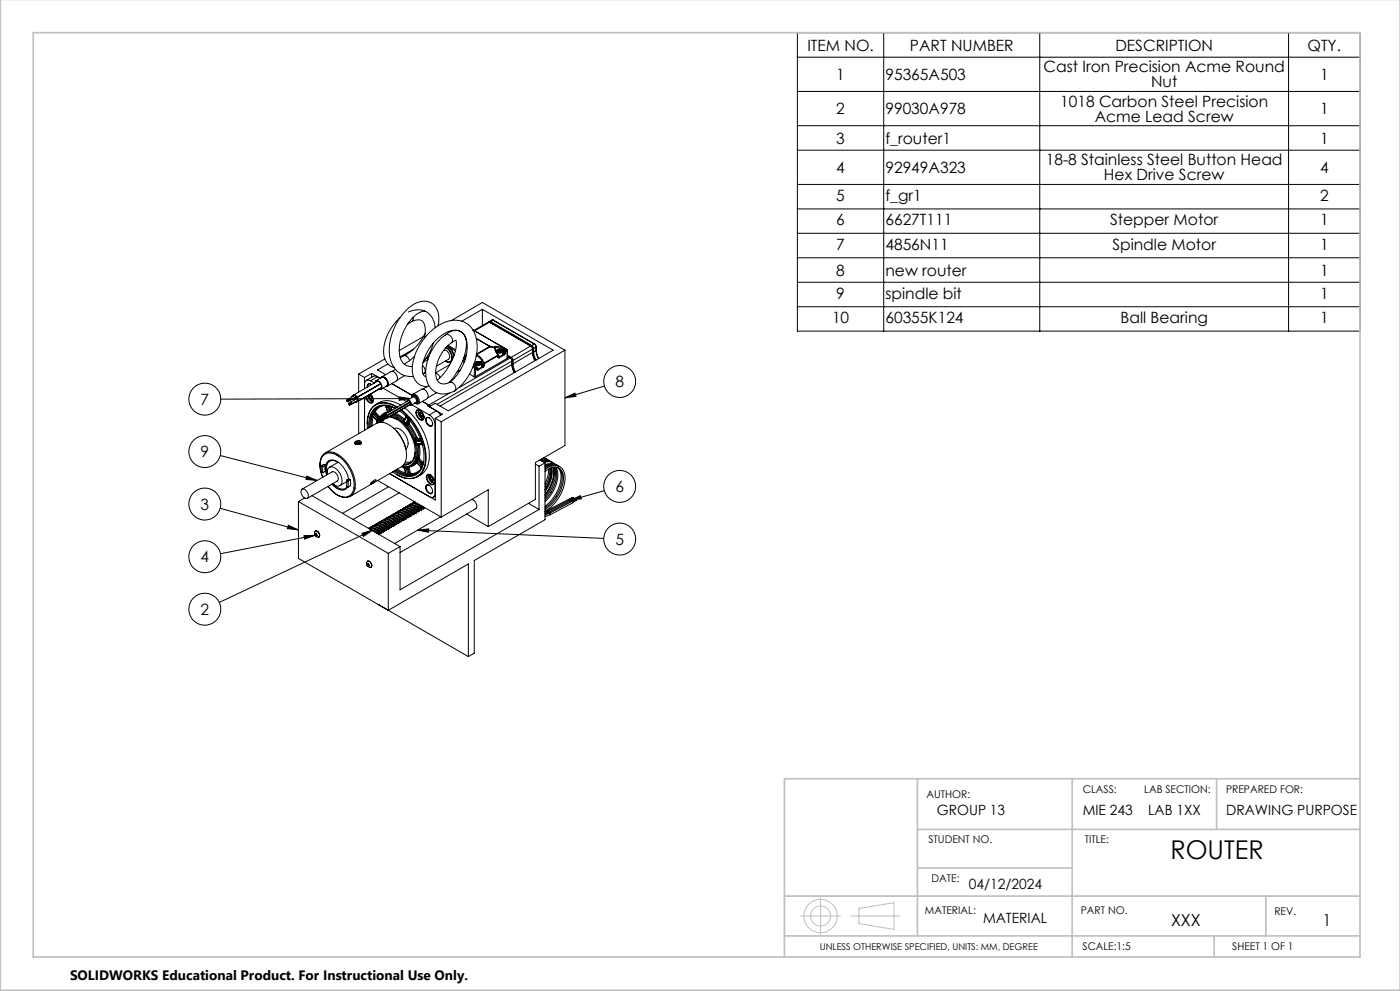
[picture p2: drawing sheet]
<svg xmlns="http://www.w3.org/2000/svg" width="420mm" height="297mm" viewBox="0 0 420 297" stroke-linecap="round" stroke-linejoin="round" font-family="sans-serif">
<g fill="none" stroke="#000" stroke-width=".3">
<path d="M239.2 9.8h168.8v89.4h-168.8zM239.2 17.1h168.8M265.1 9.8v89.4M311.9 9.8v89.4M386.6 9.8v89.4M239.2 27.4h168.8M239.2 37.7h168.8M239.2 45h168.8M239.2 55.3h168.8M239.2 62.6h168.8M239.2 69.9h168.8M239.2 77.3h168.8"/>
<path d="M120 95.2a13 13 0 0 0-4.6 12.2 4.1 4.1 0 0 0 2.9 2.8M122.5 93.5a5.3 5.3 0 0 1 8.1 4.7M123.6 96.3l.7-.2a2.17 2.17 0 0 1 3.2 1.9l-.2 3.4M123.7 96.3l-1.5 1M123.9 95.2l-.2 1.1M127.5 93.2a6.3 6.3 0 0 0-4.7 3.2 12.8 12.8 0 0 0-2.5 11.4 3.2 3.2 0 0 0 3.4 2M127.6 99.9a14.4 14.4 0 0 1-6.5 6.7M131.4 97.6a5.7 5.7 0 0 0-2.6-7.1 6.1 6.1 0 0 0-6.2 1.8 16.1 16.1 0 0 0-5.2 16.5 6.2 6.2 0 0 0 6.6 4M135.4 96.1l9.3-5.4 24.8 14.2M138.3 99.4h.1M138.4 99.5h.1M141.8 98.8l10.3 6"/>
<path d="M144.7 92.7l21.2 12.2-31.4 18.2-3.9-2.2-1.8 1 3.9 2.2-2.1 1.3M144.7 92.7l-6.2 3.6M144.7 92.7v4.8M146.5 96.6h.5M146.5 96.6h.3M146.5 96.6l-4.3 2.4M146.8 96.3l-.1 .2M146.8 96.6h.2M146.8 96.3l.4 .1M146.8 96.6l12.4 7.1M146.8 96.6l-4.4 2.6M147 96.6l12.3 7.1"/>
<path d="M147.2 96.4l-.2 .2M147.2 96.4l12.4 7.1M147.5 96h.5M147.5 96h.4M147.5 96l-.7 .3M147.9 96l12.4 7.1M147.9 96l-.7 .4M148 96h-.1M148 96l12.4 7.1M239.2 84.6h168.8M239.2 91.9h168.8M104 119.9h.3l.1 .5-.3-.1z"/>
<path d="M104 119.9l2.4-1.4 .2 .1 .2 .4-1.9 1M106 118.7l-.3-.1-.1 .4M106.1 119.4h.1M106.1 119.4l-1.7 1M106.2 118.6v-.2a.51 .51 0 0 1 .6 .2 .51 .51 0 0 1-.1 .7l-.2-.1M106.3 119.2l-.1 .4-.3-.1M106.6 119.7l-.3-.1-.1 .4M106.8 119.6v-.2a.52 .52 0 0 1 .6 .2 .52 .52 0 0 1-.1 .7l-.2-.1M107.6 112.1l1.8 1M107.6 112.1v5.4M107.6 118.8v.1M109.4 113.1v3.4"/>
<path d="M109.4 117.8v.1M109.4 119.1v9.8M109.8 118.9a1.83 1.83 0 0 0 1.9 1.7M110.3 118.6l.2 .7a.88 .88 0 0 0 .5 .8 .88 .88 0 0 0 1-.3v-.1M110.7 118.7l.2 .7M110.7 117v.1M110.8 116.9v.1M110.9 119.4l.5 .3M110.9 118.4l.5 .3M110.9 118.4l-.2 .3M111.1 114.1a1.09 1.09 0 0 0-1.2-.1 1.09 1.09 0 0 0-.5 1.1M111.1 114.1l1.2 .7"/>
<path d="M111.2 118.1a1.89 1.89 0 0 1 .3 2.7 2.1 2.1 0 0 1-1.9-1.8M111.2 118.5l-.5 .2M111.2 118.5l.2 .6M111.3 115.1l-.5-.1a.64 .64 0 0 0-.5 .9M111.4 118.7l.3 .6M111.4 119.1l.3 .1M111.4 119.1l-.5 .3M111.5 115.3l-.6-.3a.68 .68 0 0 0-.7 .3 .68 .68 0 0 0 0 .7M111.5 111.9l2.6 1.5-.9-.5M111.5 111.9l-2.1 1.2M111.5 111.9v1.2M111.7 119.3l-.3 .4"/>
<path d="M112.1 117.6l-.2 .1M112.1 116.2h.1M112.5 114.7a.65 .65 0 0 1 .4-.6 .65 .65 0 0 1 .7 .1l.6 .7a.96 .96 0 0 1 .4 1.2 .96 .96 0 0 1-1 .6M112.6 114.6l.2-.3a1.55 1.55 0 0 1 1.5 2.3h-.6M112.7 115.8l.1 .1M112.8 114.1l1.7-1a1.75 1.75 0 0 1 1.5 2.6l-1.7 1M112.8 115.8h.1M113.2 112.9l-.9-.2-2.4 1.3M113.2 112.9l-2.1 1.2M113.3 114.2l-7.6 4.4M114.2 115l-8 4.6M114.2 115l-7.9 4.6"/>
<path d="M114.3 113.2a1.26 1.26 0 0 1 1.9 .9l.2 .9M114.3 113.2a1.59 1.59 0 0 1 2.1 1.8M114.5 116.2l-7.7 4.4M114.5 113l2.8-1.6a1.85 1.85 0 0 1 1.6 2.8l-2.8 1.6a1.87 1.87 0 0 0-1.6-2.8zM114.9 116.3l7.2 4.1v-.3a.87 .87 0 0 1 1.1 .3 .87 .87 0 0 1-.2 1.2l-.3-.1M115.5 107.6l-7.9 4.5M116.4 115l-.2 .7-.3 .1M116.4 109.1l-3.2 1.8 2.5 1.4M116.4 115l-.2 .7-.4 .1M117.5 115l6.1 3.5M118.6 110.7l-.9 .6M119.7 119l3.3 .4-3.3 .6z"/>
<path d="M121.2 106.6a1.46 1.46 0 0 1 1.7 1.5M121.2 106.5l-1.1 .7M121.4 112.6l-2.2 1.3M122.2 119.9l1.6-.9a1.08 1.08 0 0 1 1 1.6l-1.6 .9M123 119.4l-56.8 .2M123.5 119.2l.1-.6a1.48 1.48 0 0 1 1.6 .6 1.48 1.48 0 0 1 .1 1.6l-.2 .1-.7-.1 .7 .3 .3-.1M123.6 119.1l.3-.4a1.38 1.38 0 0 1 1.2 2h-.5M123.9 118.2l-.4 .5v.5M123.9 118.2l2.6-1.5a1.88 1.88 0 0 1 1.6 2.8l-2.6 1.5M123.9 118.2a1.89 1.89 0 0 1 1.6 2.8M124.1 104.6l-4.1 2.4M124.4 106.8l-3.1 2.3"/>
<path d="M126.8 109.5l.1 .2a1.43 1.43 0 0 1 .3 2.2M127 100.9l-7.2 4.2M127.2 111.9l-.3 .1M127.7 111.6l-.5 .3M127.8 112.9a1.07 1.07 0 0 1-1-1.1 12.2 12.2 0 0 1 4.8-10.6 6.4 6.4 0 0 1 6.2-2 4.7 4.7 0 0 1 2.4 5.2 14.7 14.7 0 0 1-5.3 10.2 1.61 1.61 0 0 1 1.6 .8 1.61 1.61 0 0 1-.1 1.8 5.5 5.5 0 0 1-8.6-4.3 14.6 14.6 0 0 1 7.2-13.5 3.2 3.2 0 0 1 4.9 3 18 18 0 0 1-5.2 12.3M128.1 115.9a4.5 4.5 0 0 1-4.4-4.5 16.3 16.3 0 0 1 11.1-15.2 6.6 6.6 0 0 1 8.3 6.2 17.2 17.2 0 0 1-6.7 14.8M128.4 107.8l-1.5 .8M128.6 107.1l-1.1 .7M128.7 115.6l-1.8 1M128.7 106.8l-.9 .5M130 102.8l-1.1 2.9-1.9 2.7M130.6 117.9l-2.2 1.3"/>
<path d="M130.7 111.9a1.87 1.87 0 0 1 1.3 1.2M130.8 117.6l-.2 .3M131 117.6l-.4 .3M133.1 105a1.67 1.67 0 0 1 1.6 .9 1.67 1.67 0 0 1-.2 1.8l-3.6 2M133.6 100.4a1.57 1.57 0 0 1 1.7 .5 1.57 1.57 0 0 1 .1 1.8 11.2 11.2 0 0 0-4.4 10.8 2.58 2.58 0 0 0 4 1M133.7 104.2a3.2 3.2 0 0 1 1.6 4l-.7 .3-1-.3 .7 .3h.8M133.8 104.1a3.4 3.4 0 0 1 1.6 4.1l-.3 .3M134.1 103.9l.7 .4M134.2 103.7l.7 .5M134.4 103.5l2.3 1.3M134.7 108.6l.5 .2M134.8 104.3l.8 1 .5 1.6"/>
<path d="M134.8 117.8l-6.2 3.6M134.9 104.2l-.1 .1M134.9 104.2l.8 1 .5 1.4M134.9 109.3l-4.2 2.4M134.9 104.2l1.7 1M135.4 108.4h-.3M135.5 108.3l-.4 .2M136.7 102a11.3 11.3 0 0 1-2.3 8.1l-1.8 2.5-1.4 1.3M136.8 102l-1.3 .7M138.1 110.9l-1 .6M138.9 108l.3 .5M139.1 107.4l.4 .5"/>
<path d="M139.1 107.2l.4 .5M139.3 106.8l.1 .2M139.3 106.7l.2 .2M139.4 106.4l.4 .2M139.4 107l.3 .2M139.5 106.9l-.1 .1M139.5 106.9l.2 .2M139.5 106.9l.2 .1M140.9 112.1l1.3 .8M142 109.8l.3 .7M142.1 109.4l.5 .9M142.2 112.9h.4"/>
<path d="M142.3 108.8l.2 .4M142.3 108.7l.3 .4M142.3 110.5h.4M142.3 110.5l-.1 2.4M142.5 109.2l.5 .9M142.5 108.9v.1M142.6 109.1l-.1 .1M142.6 109.1l.5 1M142.6 110.3l-.3 .2M142.6 110.3l.1 .2M142.7 108.7a.89 .89 0 0 1 .9-.4 .89 .89 0 0 1 .7 .7l-1.1 .3-.5-.3zM142.7 110.5l-.1 2.4"/>
<path d="M142.8 106.6l1 .5 .7 1M142.9 108.5l-.3 .2a1.01 1.01 0 0 0 .8 .9 1.01 1.01 0 0 0 1.1-.7l-.4-.4M142.9 106.4a2.44 2.44 0 0 1 1.8 1.5M142.9 108.8l.2 .3M142.9 101.5l4 2.3M142.9 101.4l4.1 2.4M143 110.1l.1 .2M143 110.1l-.4 .2M143.1 110.7l.1 .3 .2-.1M143.1 110.3l-.4 .2M143.1 110.3v.4M143.1 110.1v.1"/>
<path d="M143.1 109.1h.6M143.1 110.1h-.1M143.1 110.2v.1M143.1 110.2v.5M143.1 110.6h.1M143.2 110.6l.2 .3M143.2 110.6l-.1 .1M143.3 108.5l.6 .1M143.3 108.5l-.4 .3M143.3 108.5v.6h.2M143.5 110.4l-.3 .2M143.9 108.6l.1 .3"/>
<path d="M143.9 108.6v.4M144 108.9l-.3 .2M144.5 108.1l.5 .9M144.5 108.1v.7M144.5 109.9l-.3 .4-1.1 .1M144.5 108.9v1M144.5 109.5l.3 .2M144.5 109.1l.5 .3M144.7 107.9l-.2 .2M144.7 107.9l.6 .9M144.8 109.7l.2 .3M144.8 109.7l-.3 .2"/>
<path d="M145 109h.3M145 109.4h.3M145 109.4l-.2 .3M145 110l-1.6 .9M145 109v.4M145.3 108.8l-.3 .2M145.3 108.8v.2M145.3 109.4l-.3 .6M145.3 109v.4M146.9 103.8l.1 .2M146.9 103.8l-4 2.3M147 103.8v.2"/>
<path d="M147 103.8h-.1M147 103.8l1.3 .2M147 104l1.4 .2M147 104l-4.1 2.3M148.3 104a1.98 1.98 0 0 1 2.3 .2l.5 .3M148.3 104l.1 .2M148.3 104l.2 .2M148.4 104.2l.4 1.3M148.4 104.2h.1M148.5 104.2h.1M148.5 104.2l.4 1.3M148.5 104.2h.7l1.6 .6"/>
<path d="M148.8 105.5l.6 .9M148.8 105.3v.1M149 104.9l.9-.2 .8 .2a.82 .82 0 0 1-.8 .8 .82 .82 0 0 1-.9-.8zM149.2 104.8l-.4 .5a1.18 1.18 0 0 0 2 0l-.3-.5M149.3 105.1l.1 .3M149.4 106.4v.2M149.4 106.4h.1M149.4 106.4l-4.1 2.4M149.4 107l.1 .3 .3-.1M149.4 106.6l-4.1 2.4M149.4 106.6v.4M149.4 106.4l.1 .1"/>
<path d="M149.4 105.4l.6 .1M149.5 106.5l-.1 .1M149.5 106.5v.5M149.5 106.9l.1 .1M149.6 107l.2 .2M149.6 107h-.2M149.7 104.8l.5 .1M149.7 104.8l-.4 .3M149.7 104.8v.6l.2 .1M149.9 106.7l-.3 .3M150.2 104.9l.2 .3M150.2 104.9v.4"/>
<path d="M150.4 105.2l-.4 .3M150.8 104.8v.3M150.8 104.8l.4 .2M150.8 106.2l-.6 .5h-.7M150.8 105.3v.9M150.8 105.8l.4 .2M150.8 105.4l.5 .3M151.1 104.5l-.3 .3M151.1 104.5l.3 .1M151.2 106l.1 .3M151.2 105l.1 .3M151.2 106l-.4 .2"/>
<path d="M151.3 105.3h.4M151.3 105.7h.4M151.3 105.7l-.1 .3M151.3 106.3l-1.5 .9M151.3 105.3v.4M151.4 104.6l-.2 .4M151.4 104.6l.1 .2M151.4 104.6l.6 .1M151.5 104.8l-.3 .2M151.5 104.8l.2 .3M151.5 104.8l.5 .1M151.7 105.1l-.4 .2"/>
<path d="M151.7 105.1v.2M151.7 105.7l-.4 .6M151.7 105.3v.4M152 104.7v.2M152 104.7l.1 .4M152 104.7h.1M152 104.9l.1 .2M152 104.9l-.3 .2M152 104.7l.2 .4M152 104.7l.1 .1M152.1 104.8l.1 .2M152.1 105.1l-.4 .2"/>
<path d="M152.1 105.1h.1M152.2 107.4l-9.6 5.5M152.2 105.1v2.3M152.2 105v2.4M152.2 105v.1M152.2 106.7l.9 .6M152.2 106.8l.8 .5M152.2 106.4l1.2 .7M153 107.3l.6 .9M153 107.3l-15.2 8.8M153.1 107.3l.5 .8M153.1 107.3h-.1"/>
<path d="M153.4 107.1l.5 .9M153.4 107.1l-.2 .3M153.6 109.3l.8 2.3M153.6 108h.3M153.6 109.3l.1 1.2 .6 1.2M153.6 109.3l-21.6 12.4M153.6 108.2l-22.5 13M153.6 108.1v.1M153.6 108.1v1.2M153.9 109l-.3 .1M153.9 109l.2 1.2 .5 1.3M153.9 108v1"/>
<path d="M159.2 103.7l.5 .9M159.2 103.7h.1M159.2 103.7l-5.8 3.4M159.3 103.7l.5 .9M159.6 103.5l.3 .3 .2 .7M159.6 103.5l-.2 .3M159.7 104.5h.4M159.7 105.7l.8 2.4M159.7 105.7l-5.8 3.3M159.7 104.6l-5.8 3.4M159.7 104.6v1.1M159.8 105.5l.1 .9 .6 1.6"/>
<path d="M159.8 105.5l-.1 .2M159.8 104.6h-.1M159.8 105.5h.3M159.8 104.6v.9M160.1 105.5l.7 2.4M160.1 104.5v1M160.3 103.1l.5 .9M160.3 103.1h.1M160.3 103.1l-.7 .4M160.4 103.1l.5 .8M160.8 105.1l.7 2.4M160.8 104l-.7 .5"/>
<path d="M160.8 105.1l-.7 .4M160.8 104v1.1M160.9 104.9l.1 .9 .6 1.6M160.9 104.9l-.1 .2M160.9 103.9l-.1 .1M160.9 103.9v1M169.5 119.2l3-1.4 .3 1zM169.5 104.9l-37.1 21.5M169.5 104.9v28.6l-8.9 5.1v11l-14.1 8.2M181.3 115.7l-11.8 3.5M66.1 136.5l29 7.5M96.4 139.6v1.8l.5 .3"/>
<path d="M96.4 139.6l.5 .2M96.8 136.5a3.7 3.7 0 0 1 5.3 .2 10.8 10.8 0 0 1 4.2 10.4 3 3 0 0 1-4.6 1.5l-1.5-1-1.8-1.8a5.8 5.8 0 0 0 6.2 2.9 4.4 4.4 0 0 0 1.5-4.8 10.4 10.4 0 0 0-6.5-8 2.94 2.94 0 0 0-3.6 3.1l.1 1.7 .7 2.3a7.2 7.2 0 0 1 0-6.5zM96.9 139.8v1.9M97.5 135.8l15.4-8.9a5 5 0 0 1 5.7 1.9 10.2 10.2 0 0 1 2.9 9.8l-1.1 1.3-15.3 8.9M97.6 139.4v1.8l-.7 .5M97.6 139.4l-.5-.2-.7 .4M97.6 139.4l-.7 .4M99.1 138.1l1.1-.1 1.1 .5M99.1 138.1a2.97 2.97 0 0 0-.9 3.8M99.2 138.1h-.1M101.5 138.5l-2.7 1.5M104.6 120.9l2.4-1.4 .3 .2v.3l-2.4 1.4"/>
<path d="M104.6 120.9h.1a.27 .27 0 0 1 .3 .2 .27 .27 0 0 1-.2 .3zM105.2 120.6h.2l.1 .5-.2-.1zM106.5 132.4a1.11 1.11 0 0 1 1.9 .4 1.23 1.23 0 0 1-2-.2zM106.6 133a.86 .86 0 0 1 1.5 0M106.7 133.1a.77 .77 0 0 1 .6-.6 .77 .77 0 0 1 .8 .4l.1 .2M106.7 120.4h.1M106.7 133.1l.5-.2 .9 .3M106.9 120.3l-.1 .3-.3-.1M107.1 133.2h-.1M107.6 120.2v9.8M108.1 133.1l.3-.4-.4 .4-.8-.2-.6 .1a.78 .78 0 0 1 .4-.7 .78 .78 0 0 1 .9 .1l.3 .3-.3 .5M111.2 120.1l.7 .1"/>
<path d="M111.3 124.6v.2M111.3 124.6h.1M111.3 124.8l-.3 3.2M111.4 124.6h.1M111.4 124.6l-.1 .2M111.5 124.6l-.2 .2M111.6 124.5l.2 .2M111.6 124.5l-.2 .1M111.6 124.5l.1 .1M111.7 124.6l.1 .1M111.7 124.6h-.2M111.7 124.6l-.4 3.2"/>
<path d="M111.7 124.6l-.4 .2M111.7 123.6l-.4 1M111.7 123.6h.1M111.8 123.6v.3M111.8 123.9l.2 .3M111.8 123.9l-.2 .6M111.8 124.7l1.2 1.3M111.9 123.4l-.2 .2M111.9 123.4l.1 .1M111.9 123.4l-.1 .2M111.9 124.8l-.2 2.8M112 123.5l.1 .3"/>
<path d="M112 123.5l-.2 .1M112 124.2l1.2 1.2M112.1 123.8l.2 .2M112.1 123.8l-.3 .1M112.3 123.2l.3 .1M112.3 124l-.3 .2M112.3 123.2l.2 .7M112.3 123.2l-.4 .2M112.3 124l1.2 1.2M112.5 123.9l1.1 1.2M112.5 123.9l-.2 .1M112.6 123.3l1-1.1 1.6-.7a4 4 0 0 0-3.3 1.9"/>
<path d="M112.6 123.3l.1 .3M112.7 123.6l-.2 .3M112.7 123.6l1.1 1.2M112.7 121.2a6.1 6.1 0 0 1 7.5 .2M113 126l.1 .1M113.1 126.1v.3M113.1 126.6l-.1 .3M113.1 126.4h.1M113.1 126.4v.1M113.1 126.1h.1M113.2 125.4l.2 .2M113.4 125.6l-.3 .5"/>
<path d="M113.4 125.6h.1M113.5 125.2l.1 .1M113.5 125.2l-.3 .2M113.5 125.4l2.3-1.2-2.1 1.5M113.5 125.7l-.4 .8M113.5 122l-1.2 1.2M113.5 125.6v.1M113.6 125.3l-.2 .3M113.6 125.3h.1M113.6 125.1l-.1 .1M113.7 125.7l-.5 1.1M113.8 124.8l.3 .1"/>
<path d="M113.8 124.8l-.2 .3M113.9 125.7l1.8-1.1 .1 .1-1.7 1.2M113.9 126.1l2.3-1.2-2.1 1.5M113.9 126.1l.2 .3zM113.9 126.2l-.2 .4M114.1 124.9h.1M114.1 125.8l-.1 .2M114.3 126.2l-.2 .4M114.8 124.7l-.3 .1M115.1 125.7l-.3 .9M115.3 121.5h.1M115.3 121.5l.2 .1"/>
<path d="M115.3 124.7h.1M115.4 124.4l-.2 .1M115.4 121.5l1.1 .1M115.4 121.5h.1M115.4 121.5l.3 .2M115.4 124.7h.1M115.4 121.5l.1 .1M115.5 121.6l.2 .1M115.5 121.6h.1M115.5 124.6v.1M115.6 125l-.7 .5M115.6 124.6v.1"/>
<path d="M115.6 124.2v-.1l.3 .1-.2 .3M115.6 124.1l-1.2 .5-.6 .6-.2-.1M115.6 124.1l-.4 .2M115.6 124.5l.3 .5M115.6 125h.1M115.7 121.7l.1 .3M115.7 121.7l.2 .3M115.7 121.7h.6M115.7 125h.1M115.7 121.7h.1M115.8 125.3h.1M115.8 122h.1"/>
<path d="M115.8 122l.5 1.6M115.9 122l.4 1.6M115.9 125.3l-.2 .1M116 123.9l-1.3 .5M116 124.9l.2-.1 .1 .3-.2 .1M116.2 123.5a3 3 0 0 0-2.1 1.4M116.2 125.2l7.1-4.1-7.4 4.3M116.3 123.6h.1M116.3 123.6v.1M116.3 121.7l.1 .4M116.3 121.7h.4M116.4 122.1l.4 1.3"/>
<path d="M116.5 121.6l-.2 .1M116.5 121.6l.1 .1M116.5 121.6h.1M116.5 121.6l.4 .1M116.7 124.9l1 .2M116.7 121.7v.3M116.7 122l-.3 .1M116.7 121.7h.1M116.7 122l.4 1.2M116.9 121.7l1.6 .7M116.9 124.8a10.6 10.6 0 0 1 7.5 8.6 5.6 5.6 0 0 1-1.2 5.4l-1.2 .5-1 .1M116.9 121.7v.2"/>
<path d="M116.9 121.9l-.2 .1M116.9 121.9l.4 1.2M117.1 121.8l-.2 .1M117.2 121.8l.4 1.1M117.4 124.5a12.3 12.3 0 0 1 7.3 12.7 3.2 3.2 0 0 1-4.1 2.5M117.6 125.1l1.6 .7M117.8 124.3l1.3 .5 1.7 1.3M118.2 124.1l1.3 .5 1.6 1.3M118.2 128.4a3.4 3.4 0 0 1 3.8 2.5l.2 .7a2.46 2.46 0 0 1-.5 2.9M118.6 123.9l1.5 .7 1.2 1M118.6 122.3a5.1 5.1 0 0 0-6.9 1 8.3 8.3 0 0 0-1.1 4.9M118.9 129.1l1.4 1.9 1 1.9 .5 1.8"/>
<path d="M119.1 122.1a5.5 5.5 0 0 0-7.7 .5 8.6 8.6 0 0 0-1.2 5.8M119.2 122a5.7 5.7 0 0 0-7.8 .4 7.9 7.9 0 0 0-1.2 4.6M119.8 123.1a17.7 17.7 0 0 1 7.3 15.5 4.6 4.6 0 0 1-6.7 3.8l-2.3-1.2M120.3 122.9a19.1 19.1 0 0 1 7.3 15.6 4.9 4.9 0 0 1-7.2 4.4l-2.6-1.5M120.4 122.8a19 19 0 0 1 7.3 15.8 5 5 0 0 1-7.2 4.4l-1.6-.8M120.5 139.8l.5 .1M120.8 126.1l.1 .3M120.8 126.1h.2M120.8 126.1l.2 .2M120.9 139.9h.1M120.9 126.4l.9 .9M120.9 139.9l.9 .1"/>
<path d="M121 139.9l.2 .2M121 126.3l-.1 .1M121 126.3l.2 .1M121 139.9h.1M121 126.1v.2M121.1 125.9l.2 .1M121.1 125.9l-.3 .2M121.2 126.4l.6 .6M121.2 126h.1M121.3 126l-.1 .4M121.3 126l-.3 .1M121.3 126v.3"/>
<path d="M121.3 126.3l-.1 .1M121.3 125.6l-.2 .3M121.3 125.6l.2 .1M121.4 122.2a19.4 19.4 0 0 1 7.4 15.2 5.7 5.7 0 0 1-3.6 5.5M121.6 124.6l1 1.1M121.7 125l.1 .2M121.7 124.8l.1 .1M121.7 125l-.4 1M121.8 127v.3M121.8 127h.3M121.8 127.3l.3 .2M121.8 126.7v.3"/>
<path d="M121.8 126.7l.4 .1M121.8 125.2l-.5 1.1M121.8 124.9l-.1 .1M121.8 124.9l.6 .7M121.8 124.9v.3M121.8 127.3h.1M121.8 127.3h.3M122.1 140h-.3M122.1 127.3v.2M122.1 140v.2M122.1 127.5l1.4 2 1 2.1M122.1 127v.3"/>
<path d="M122.2 126.8l-.1 .2M122.2 120.3v-.1a.76 .76 0 0 1 .9 .3 .76 .76 0 0 1-.2 1l-.1-.1M122.3 125.7l.3 .1M122.3 139.9v.3M122.3 125.7l-.5 1M122.3 126.7l.4 .1M122.3 126.7l.2 .6M122.3 126.7l-.1 .1M122.4 125.6l-.1 .1M122.4 125.6l.2 .1M122.5 127.3l1.3 2 1 2.1M122.5 127.3l-.4 .2"/>
<path d="M122.6 120l-7 4.1M122.6 125.8l-.4 1M122.7 126.8l.1 .3M122.7 125.7l-.1 .1M122.7 125.8h-.1M122.7 139.9h.1M122.8 127.1l1.3 2 1.1 2.2M122.8 127.1l-.3 .2M122.8 139.9l-.1 .2M122.8 125.8l-.5 .9M123 126.1l-.3 .7M123 120.4l-7.1 4.1"/>
<path d="M123.2 120.6l-7.2 4.2M123.4 138.4l-1.8 .1M123.5 121.3l5.3 3.1M124.3 137v.1a2.79 2.79 0 0 1-3 2M124.5 135.6l-.3 1.5M124.5 131.6v.4M124.5 138.6a2.88 2.88 0 0 1-2.4 1.4M124.5 131.6l.2 .2M124.5 131.6l.1 .4M124.5 132l.3 1.2M124.5 138.5v.1M124.5 132h.1"/>
<path d="M124.5 138.5h.1M124.6 132l.2 .2M124.6 138.5l-.1 .1M124.6 138.5h.1M124.7 138.5h.1M124.7 138.5l-.2 .1M124.7 131.8l.3 .1M124.7 131.8l-.1 .2M124.8 138.5l-1.3 1.1M124.8 132.2l.2 .8M124.8 132.2l.2 .1M124.8 131.4l.5 .4"/>
<path d="M124.8 138.4l.2 .2M124.8 138.4l-.2 .1M124.8 138.4v.1M124.8 131.4l-.3 .2M124.8 138.5l.2 .1M124.8 133.2l.3 .3M124.8 137.6l-.3 .9M124.8 137.6l.2 .1M125 133.2h-.2M125 133.2l.1 .1M125 133.2l.1 .3M125 137.7v.2"/>
<path d="M125 131.9h.1M125 131.9l-.2 .3M125 122.9a1.96 1.96 0 0 1 2.2 2.6 1.06 1.06 0 0 1-1.1 .4 1.06 1.06 0 0 1-.8-.8l-.3-.5a1.54 1.54 0 0 1 0-1.7zM125 138.6h.1M125 138.6l1.1 1.2M125 132.3l1.2 .1M125 138.6l1.2 1.2M125 133v.2M125 133l.3 .1M125 137.9l-.2 .5M125 137.9l.2 .2M125 138.7a3.2 3.2 0 0 1-2.2 1.2"/>
<path d="M125.1 133.5l.2 1.6-.2 2.3M125.1 137.4l-.3 .2M125.1 137.4v.1M125.1 137.4l-.1 .3M125.1 131.9l-.1 .4M125.1 131.9l1.2 .1M125.1 133.3v.2M125.1 137.5l.2 .2M125.1 137.5l-.1 .2M125.2 131.3l.2 .2M125.2 131.3l-.4 .1M125.2 132.9l-.2 .1"/>
<path d="M125.2 132.9l.1 .2M125.2 132.9l1.1 .2M125.2 138.1l1.1 1.2M125.3 122.9a1.87 1.87 0 0 0 1.6 2.8M125.3 131.8l-.2 .1M125.3 131.8l1 .1M125.3 133.1h.1M125.3 133.1l-.2 .2M125.3 137.7l.1 .2M125.3 137.7l-.3 .2M125.3 133.1l1.2 .1M125.4 131.5l-.1 .3"/>
<path d="M125.4 131.5h.8M125.4 133.3l.2 1.6-.2 2.3M125.4 137.2h.4M125.4 137.2l.2 .6M125.4 133.1v.2M125.4 133.3l-.3 .2M125.4 137.2l-.3 .2M125.4 137.9l-.2 .2M125.4 137.9l1.2 1.2M125.6 137.8l1.2 1.2M125.6 137.8l-.2 .1M125.8 137.2l.1 .3"/>
<path d="M125.8 133.3l.2 1.6-.2 2.3M125.8 133.3h-.4M125.8 133.1v.2M125.8 122.9h-.1M125.8 122.9l-.4 .7M125.9 137.5l-.3 .3M125.9 137.5l1.1 1.2M125.9 123.6v.6M125.9 124.2l.4 .6M126.1 139.8l.3 .3M126.2 139.8l.2 .3M126.2 139.8h-.1"/>
<path d="M126.2 123.1l-.4-.1a1.37 1.37 0 0 0-.1 1.5 1.37 1.37 0 0 0 1.3 .7l.2-.4M126.3 132l-.1 .4M126.3 132h.1M126.3 132.1l.4 1.4M126.3 132.1l.1 .2M126.3 133.1l.3 .1M126.3 139.3l.3 .2M126.3 125.2l.8 .1M126.3 123.6h-.4M126.3 123.6l.5 .5M126.3 133.1l.2 .1M126.4 132.3l.2 .9"/>
<path d="M126.4 132.3l-.2 .1M126.4 132.3h.1M126.4 123.9l.4 .5M126.4 123.7v.2M126.4 123.9l-.5 .3M126.5 133.2l.1 .1M126.6 139.1l.2 .1-.2 .3M126.6 139.1l-.3 .2M126.6 139.5l-.2 .6M126.6 133.2v.1M126.6 133.2h.1M126.6 133.3h.1"/>
<path d="M126.7 120.3l1.9 1.1M126.8 139.4l-.5 1M126.8 139.4l-.2 .1M126.8 139.4h.1M126.8 139l.1 .1M126.8 139l-.2 .1M126.8 124.7l-.5 .1M126.8 124.1v.6M126.8 139.3v.1M126.9 124.5l-.6 .3M126.9 138.8l-.1 .2M127 138.4l-.2 1"/>
<path d="M127.9 125.2a1.65 1.65 0 0 1 1.6 .8 1.65 1.65 0 0 1-.1 1.7 1.75 1.75 0 0 1-1.5-2.5zM128.6 121.4l.4 .4M128.6 121.4l-.3 .2 2.7 1.5M128.8 125.2l-.5-.1a1.28 1.28 0 0 0 .4 2.3l.3 .2a.6 .6 0 0 0 .8-.6M128.8 124.4a3.7 3.7 0 0 1 1.8 3M130.6 125.4l1.8 1M130.6 125.4v24.5l-13.7-7.9M131 123.1l1.2 1.3M131 123.1l-2.2 1.3M132.4 126.4v28.6M160.6 139.1l1.1 .6M161.7 139.7v13"/>
<path d="M162 137.8l1.5 .9M162.6 137.8l-.3 .2M162.7 137.8h-.1M162.7 137.6h.7l1.4 .5M162.7 137.8l-.5 .2M162.7 138.1h-.2a3.1 3.1 0 0 1 3.1 .4M162.7 137.4v.4M162.8 137.4a2.31 2.31 0 0 1 2 .8M162.9 138.4a2.9 2.9 0 0 1 2.7 .2M163.1 137.2l1.1 .6M163.2 137.2l.6 .3M163.3 138.6a2.95 2.95 0 0 1 3.2 .6"/>
<path d="M163.5 139.4a3.2 3.2 0 0 1 3.7 .1M163.5 138.7l-1.8 1M163.5 138.7v17l-21.2 12.3v27.8l-1.8 1M164.4 139.1l-.9 .2M165.8 138.7l.3 .3M167.5 139.7a3.4 3.4 0 0 0-4 .2M167.9 139.8h-.1a3.7 3.7 0 0 0-4.3 .5M66 152.3l23.5 6.5M86.5 157.4l3 1.4-3.3-.4zM89.5 150.3v17.1l27 15.5M89.5 150.3l27 15.5M90.4 146.8a1.18 1.18 0 0 1 1.9 .9 .91 .91 0 0 1 .2 1.2 .91 .91 0 0 1-1.2 .3l-.9-1.1z"/>
<path d="M90.6 146.6l9-5.2a1.84 1.84 0 0 1 1.6 2.8l-9 5.2M91.4 149.3l-1.9 1M92 142.7l3.1 1.3-3.3-.3zM93.6 148.6l26.4 15.2M94.5 160a.37 .37 0 0 1 .5 .1 .37 .37 0 0 1-.2 .6zM94.6 159.2a1.2 1.2 0 0 1 1.1 1.8 1.11 1.11 0 0 1-1.2-.6 1.11 1.11 0 0 1 .1-1.2zM94.7 159.1a1.2 1.2 0 0 1 1 1.8M94.7 159.1l-.1 .1M94.7 160l.2 .4M94.7 160v.3M94.8 160l.2 .5M94.8 160h-.3"/>
<path d="M94.8 160h.1M98 142.3a3.6 3.6 0 0 1 .7-4.3 4.4 4.4 0 0 1 4.8 2.8l.8 1.6 .3 1.1M98.2 142.2a1.55 1.55 0 0 1 .5-2.1 1.55 1.55 0 0 1 2.1 .4 4.4 4.4 0 0 1 1.6 4.6 1.64 1.64 0 0 1-2.6-.1M99.6 145.1a3.3 3.3 0 0 0 4.3 1.3l.4-.5M100 145.2a2.96 2.96 0 0 0 3.9 1l.2-.3M104 143.9v1.8l.4 .3M104 143.9l.4 .3M104 144.4l-2 1.2M104.4 144.2v1.8M105.1 143.8v1.8l-.7 .4M105.1 143.8l-.4-.3-.7 .4M105.1 143.8l-.7 .4"/>
<path d="M108.6 159.8l3.2-.9-2.8 1.9zM110.6 158.4a2.28 2.28 0 0 1 3.1 1.8M110.6 158.4a2.44 2.44 0 0 1 2.9 1.7M110.7 158.4a2.13 2.13 0 0 1 3.5 1.1v.4l-.4-.3M110.9 158.6l1.6 .9M111.2 145l1-.5zM111.4 157.9l-.2 .1M111.4 157.9a2.35 2.35 0 0 1 3.1 1.8l-.3 .2M111.5 144.5l1.2-.7a2.1 2.1 0 0 1-1.6 1.3zM111.7 157.8a2.24 2.24 0 0 1 3.3 1.7l-.5-.4M111.8 158.9l-46 21.6M111.8 158.9l1.3 .9"/>
<path d="M112.2 157.4l-.3 .2M112.2 157.5a2.26 2.26 0 0 1 3.1 1.8l-.3 .2M112.2 144.5l-.9 .3M112.5 157.3a2.2 2.2 0 0 1 3.2 1.7l-.4-.3M112.5 158.5l.8 .3 .6 .7M112.9 157l-.3 .2M112.9 157a2.31 2.31 0 0 1 3.1 1.9l-.3 .1M113.2 156.9a2.24 2.24 0 0 1 3.3 1.7l-.5-.3M113.3 144l19.1 11M113.3 158l1.2 .9 .1 .2-.2 .1M113.7 156.6l-.3 .1M113.7 156.6a2.32 2.32 0 0 1 3 1.8"/>
<path d="M113.9 159.5l-.2 .1M113.9 156.5a2.19 2.19 0 0 1 3.3 1.7l-.4-.4M114.1 157.6l.9 .5 .4 .5-.2 .1M114.1 156.3a2.24 2.24 0 0 1 3.4 1.7M114.7 156.1a2.24 2.24 0 0 1 3.3 1.7l-.5-.4M114.8 157.2l1.3 1M115.1 155.7l-.2 .2M115.2 155.7a2.26 2.26 0 0 1 3.1 1.9l-.3 .2M115.4 155.6a2.22 2.22 0 0 1 3.3 1.7l-.4-.4M115.5 156.7l1.1 .6 .2 .5M115.9 155.3l-.3 .1M115.9 155.3a2.31 2.31 0 0 1 3.1 1.9l-.3 .1"/>
<path d="M116.1 158.2l-.2 .1M116.2 155.2a2.26 2.26 0 0 1 3.3 1.6l-.5-.3M116.3 156.3l1 .6 .3 .4-.2 .1M116.6 145.9l-13.8 7.9M116.7 154.8l-.3 .2M116.7 154.9a2.32 2.32 0 0 1 3 1.8M116.7 158.5l-.2 .1M116.9 157.8l-.2 .1M116.9 154.8a2.24 2.24 0 0 1 3.3 1.7l-.4-.4M117.1 155.9l.9 .5 .4 .5-.2 .1M117.1 154.6a2.24 2.24 0 0 1 3.4 1.7M117.5 158l-.3 .2"/>
<path d="M117.7 154.3a2.2 2.2 0 0 1 3.2 1.7l-.4-.3M117.8 155.4l1.3 1.1M118.1 154l-.2 .1M118.1 154a2.28 2.28 0 0 1 3.1 1.9l-.2 .1M118.4 153.9a2.22 2.22 0 0 1 3.3 1.7l-.5-.4M118.5 141l2.9 1.3M118.5 155l1.1 .6 .2 .4M118.6 153.7a2.26 2.26 0 0 1 3.4 1.7l-.3 .2M118.9 140.8l1.7 1 1.2 .3M119.1 156.5l-.2 .1M119.2 153.5a2.26 2.26 0 0 1 3.3 1.6l-.5-.3M119.2 140.6l2.5 1.1"/>
<path d="M119.3 154.6l1 .5 .3 .5-.2 .1M119.7 153.1l-.3 .2M119.7 153.1a2.32 2.32 0 0 1 3 1.9M119.7 156.7l-.2 .2M119.8 147.7l-13.9 8M119.8 156.1l-.1 .1M119.9 153a2.24 2.24 0 0 1 3.3 1.7l-.4-.3M120.1 154.2l1.1 .7 .2 .3-.3 .1M120.1 152.9a2.26 2.26 0 0 1 3.4 1.6l-.3 .2M120.5 156.3l-.3 .2M120.6 152.6a2.2 2.2 0 0 1 3.3 1.7l-.4-.4M120.8 153.7l.9 .5 .4 .5-.2 .2"/>
<path d="M121.1 152.3l-.2 .1M121.1 152.3a2.24 2.24 0 0 1 3.1 1.8M121.2 140.1v.2M121.2 140.1l.1 .2M121.2 140.1l.6 .1M121.2 140.1h.1M121.2 140.3h.1M121.2 140.3l.5 1.6M121.3 140.3l.5 1.7M121.4 142.3l.2 .2M121.4 142.3l.2 .1M121.4 152.1a2.22 2.22 0 0 1 3.3 1.8l-.5-.4"/>
<path d="M121.5 153.3l1.1 .6 .2 .4M121.6 142.5l1 .1M121.6 152a2.26 2.26 0 0 1 3.4 1.7l-.3 .1M121.6 142.4v.1M121.6 142.3h-.2M121.6 142.3h.1M121.7 142.3l-.1 .1M121.7 141.9l.1 .2M121.7 141.9l.1 .1M121.8 142.1l-.2 .2M121.8 140.2v.2M121.8 140.2h.3"/>
<path d="M121.8 142.1v.2M121.8 142.1l-.4 .2M121.8 140h.1M121.8 142v.3M121.8 140h.2M121.8 140.4l.5 1.6M121.8 142.3h.6M121.8 140v.2M121.8 142.3l-.2 .1M122.1 140.2l.1 .1M122.2 140.3l-.4 .1M122.2 151.7a2.26 2.26 0 0 1 3.3 1.7l-.5-.3"/>
<path d="M122.2 140.3l.4 1.6M122.3 142l.1 .3M122.3 152.9l1 .5 .3 .4-.2 .2M122.3 140.2l-.1 .1M122.3 140.2l.5 1.6M122.4 142.3l.3 .2M122.6 141.9l-.3 .1M122.6 141.9l.1 .2M122.6 151.4a2.33 2.33 0 0 1 3.1 1.8M122.7 151.4l-.3 .1M122.7 140.1l-.4 .1M122.7 142.5l-.1 .1"/>
<path d="M122.7 142.5h.2M122.7 140.1l.5 1.6M122.7 155l-.3 .1M122.7 142.1l.1 .3M122.7 142.1l-.3 .2M122.8 141.8l.5 .5M122.8 141.8l-.2 .1M122.8 142.4l.1 .1M122.8 142.4l-.1 .1M122.8 154.3l-.1 .1M122.9 151.3a2.19 2.19 0 0 1 3.3 1.7l-.4-.4M122.9 142.5l-.3 .1"/>
<path d="M123 152.4l1.2 .8 .2 .3-.3 .1M123.1 151.1a2.26 2.26 0 0 1 3.4 1.7l-.3 .2M123.2 141.7l.2 .3M123.2 141.7l-.4 .1M123.3 142.3l-.4 .2M123.4 142l-.1 .3M123.8 152l1.1 .7 .2 .3-.2 .1M124.2 154.1l-.2 .2M124.4 150.4l-.5 .3M124.5 151.5l1.1 .6 .2 .5M124.6 150.5l-1 .4M125 141.8l-1.7 .5"/>
<path d="M125.3 151.1l1 .6 .3 .4-.2 .2M125.3 158.9l3.3-.4v1zM125.3 158.9l55.8 2.5M125.7 153.3l-.3 .1M125.8 152.6l-.1 .1M126.2 140.6l-1.4 1-1.4 .4M126.2 140.5h.1M126.3 140.5h.1M126.3 140.6a4 4 0 0 1-3.4 1.9M126.3 140v.4M126.3 140.4v.1M126.3 140.4h.1"/>
<path d="M126.4 140.1l-.1 .3M126.7 151.7l.2 .9-.4-.4M127.2 152l.1 .3-.3 .3M127.9 145.4a1.65 1.65 0 0 1 1.6 .8 1.65 1.65 0 0 1-.1 1.8 1.75 1.75 0 0 1-1.5-2.6zM128.1 142.3a1.68 1.68 0 0 1 2.2 1.7 .89 .89 0 0 1-.3 1.2 .89 .89 0 0 1-1.2-.4l-.8-1.3zM128.4 142.3a1.84 1.84 0 0 0 1.6 2.8M128.8 145.4l-.5-.1a1.28 1.28 0 0 0 .4 2.3l.3 .2a.6 .6 0 0 0 .8-.6M128.9 142.3l-.3 .7M129 143.2l.2 .7M129.2 142.9l.6 .3M129.2 142.9l-.2 .3M129.2 143.9l.6 .3"/>
<path d="M129.4 142.4h-.4a1.28 1.28 0 0 0 .5 2.1M129.5 144.5l.8 .2M129.5 142.9l-.5 .3M129.5 143l.3 .6M129.8 143.2l.2 .6M129.8 143.6l.2 .1M129.8 143.6l-.6 .3M130 143.8l-.2 .4M130.4 144.2l-.3 .4-.6-.1M130.6 147.8a1.06 1.06 0 0 1-.5 1.2 1.06 1.06 0 0 1-1.3-.2M130.6 148.7l-.5 .3M132.2 154.9l-13.8 8"/>
<path d="M132.4 155l14.1-8.2v11M140 154.1l6.5 3.7M141.5 149.7a1.93 1.93 0 0 1 1.2 2.8l-22.7 13.1M158.5 150.8l3.2 1.9M161.7 152.7l-41.7 24.1v-13M163.5 141.4a3.3 3.3 0 0 1 5-.4 7.2 7.2 0 0 1-.7 6.9l-2 2.9-2.3 1.8M163.5 148.3a11.3 11.3 0 0 0 2.5-8.3 10 10 0 0 1-2.5 8.6M163.5 140.7a3.8 3.8 0 0 1 5.1-.3 7.3 7.3 0 0 1-.3 7.5 12.2 12.2 0 0 1-4.8 5.3M163.8 153.2l.3 .3M163.8 153.2l-.3 .1M164.1 153.4h.2M164.1 153.4l-.6 .3"/>
<path d="M164.3 153.4l.1 .3M164.3 153.4l.8-.2-.2 .2M164.5 153.6l.2 .3M164.5 153.6l-1 .4M164.6 140.6v.1a10.4 10.4 0 0 1-1.1 4.3M164.7 153.1h.1M164.7 153.1l-.4 .3M164.7 153.1l-.6 .3M164.8 153.8h.1M164.8 153.8l7-3.4v.3l-6.7 3.6M164.8 153.8l.3 .5M164.8 153.8l-1.3 .5"/>
<path d="M164.9 140.4l.1 .3a9.5 9.5 0 0 1-1.5 5.2M165.1 154.3l-1.6 .5M165.2 140.3a9.9 9.9 0 0 1-1.7 6.4M165.4 140.2a9.9 9.9 0 0 1-1.9 6.6M165.5 147.3l-.2 .2M165.6 140.2a10.1 10.1 0 0 1-2.1 7.3M166.3 140a8.1 8.1 0 0 1-1.4 7.4l-1.4 1.9M166.5 140a7.6 7.6 0 0 1-.9 7l-2.1 2.9M166.8 140a7.5 7.5 0 0 1-.9 7.3l-1.3 1.9-1.1 1.2M167 148.6l-.1 .1M167.3 140.1a4.1 4.1 0 0 1 .9 4.3 12.6 12.6 0 0 1-4.7 7.3M167.7 140.3a5.7 5.7 0 0 1 .3 6.2l-1.9 3.3-2.6 2.4"/>
<path d="M171 149.7l-.2 .1M171 149.7l-.1 .2-.3-.3-6.8 3.6M171.1 149.9l3-1.3 .3 .9zM171.3 149.9l-.2 .1M171.3 149.6l-.3 .2M171.4 149.9l-.2 .2-.3-.2-6.1 3.1M171.5 150.3l-.3-.2-6.7 3.5M171.6 149.4l-.4 .2M171.6 150.1l-.2 .1M171.7 149.8l-.4 .2M171.7 149.1l-.4 .3M171.7 149.1h.1"/>
<path d="M171.7 149.6l-.6 .3M171.7 150.2l-.2 .1M171.7 149.1v.1M171.8 149.1l-.8 .5M171.8 149.1v.1M171.8 149.2l-1.1 .5 .7-.3M171.9 149.3h.1M171.8 149.2h.1M171.8 149.3l-.3 .2M171.9 149.3l-.5 .1M171.9 149.2v.1M171.9 149.2l-.2 .1"/>
<path d="M171.9 149.6l-.3 .2M172 150.4h-.3M172 150l-.4 .2M172 149.4h.1M172.1 150.4l-.3 .1M172.1 149.3l-.4 .3M172.1 149.3l-.7 .5M172.1 149.3l.1 .1M172.1 150.2l-.3 .2M172.2 149.4l-1.1 .5M172.2 149.4h.1M172.2 149.5l-.3 .2"/>
<path d="M172.2 149.5l-.4 .1M172.2 149.5h.1M172.2 149.4v.1M172.2 149.4l-.2 .1M172.3 149.8l-.4 .2M172.4 150.2l-.4 .2M172.4 149.6h.1M172.4 150l-.6 .4M172.4 149.5l-.4 .3M172.4 149.5h.1M172.5 149.5l-.8 .5M172.5 149.5h.1"/>
<path d="M172.5 149.6l-1.1 .5 .7-.3M172.5 149.6h.1M172.5 149.7l-.4 .2M172.5 149.7h.1M172.5 149.6v.1M172.5 149.7l-.3 .2M172.5 149.6l-.1 .1M172.6 150.1l-.3 .2M172.8 149.8l-.5 .2M172.8 149.8h.1M172.8 149.8l-.8 .4M172.8 149.9h.1"/>
<path d="M172.9 149.8l-.8 .4M172.9 149.8v.1M172.9 149.9l-.4 .2M172.9 149.9l-.5 .2M172.9 149.9h.1M172.9 149.9h-.2M181.3 147.1l-10.2 2.8M91.2 160.5l3.3-.1-3.1 1.2zM94.5 160.4l-28.4 5.5M94.5 160l.1 .3M94.6 160.3l.2 .3M94.7 160.3h-.1"/>
<path d="M94.7 160.3l.2 .1M94.9 160.4l.1 .1M95 160.5l-.2 .1M95 160.4v.1M95.7 160.9v.1M110.2 168.9a.41 .41 0 0 1 .5 .3 .41 .41 0 0 1-.3 .5l-.3-.4zM110.2 169v.3M110.2 169.3l.2 .3M110.2 169h.2M110.2 168.2a1.2 1.2 0 0 1 1.1 1.8 1.12 1.12 0 0 1-1.1-.5 1.12 1.12 0 0 1 0-1.3zM110.2 168.2h.1a1.25 1.25 0 0 1 1.2 1.3M110.3 169.2v-.2l.4 .5"/>
<path d="M110.3 169.2l-.1 .1M110.3 169.2l.3 .3M110.4 169l.2 .6M110.6 169.5l-.2 .1M110.6 169.5h.1M110.6 169.6h-.2M110.7 169.4l-.1 .2M111.5 169.5l-.2 .5M113.7 160.2h.1M116.5 165.8v17.1M120 163.8l-3.5 2M113.6 181.2h.1"/>
<path d="M113.6 181.2l26.9 15.6M116.5 182.9l24-13.9v27.8"/>
<circle cx="61.5" cy="119.6" r="4.8"/>
<circle cx="104.8" cy="119.7" r=".25"/>
<circle cx="185.9" cy="114.3" r="4.8"/>
<circle cx="61.4" cy="135.3" r="4.8"/>
<circle cx="113.6" cy="125.5" r=".13"/>
<circle cx="114" cy="125.7" r=".13"/>
<circle cx="114" cy="125.3" r=".12"/>
<circle cx="114.4" cy="126" r=".12"/>
<circle cx="61.5" cy="151.1" r="4.8"/>
<circle cx="185.9" cy="145.8" r="4.8"/>
<circle cx="61.5" cy="166.9" r="4.8"/>
<circle cx="185.9" cy="161.6" r="4.8"/>
<circle cx="61.4" cy="182.6" r="4.8"/>
</g>
<g fill="none" stroke="#c0c0c0" stroke-width=".3">
<path d="M240.2 274.5h12M246.2 268.5v12M255.3 274.5h14.6M257.7 272.3l10.5-1.8v8l-10.5-1.7z"/>
<circle cx="246.2" cy="274.5" r="5"/>
<circle cx="246.2" cy="274.5" r="3"/>
</g>
<path d="M.1 -.1v296.9h419.9M10 9.8h398v277h-398zM275.2 233.4v47.1M321.7 233.4v53.4M365 233.4v15.2M408 233.4h-172.7v53.4M275.2 248.6h132.8M235.3 268.6h172.7M275.2 260.1h46.5M379.8 268.6v11.9M235.3 280.5h172.7M364.2 280.5v6.3" fill="none" stroke="#c0c0c0" stroke-width=".5"/>
<path d="M169.5 119.2l3-1.4 .3 1zM171.1 149.9l3-1.3 .3 .9zM125.3 158.9l3.3-.4v1zM108.6 159.8l3.2-.9-2.8 1.9zM91.2 160.5l3.3-.1-3.1 1.2zM86.5 157.4l3 1.4-3.3-.4zM92 142.7l3.1 1.3-3.3-.3zM119.7 119l3.3 .4-3.3 .6z" fill="#000"/>
<text font-size="7.8" x="351.1" y="257.3">ROUTER</text>
<g font-size="4.9">
<text x="351.3" y="277.5">XXX</text>
<text x="396.8" y="277.5">1</text>
</g>
<g font-size="4.7">
<text x="242.2" y="15.2">ITEM NO.</text>
<text x="273" y="15.2">PART NUMBER</text>
<text x="334.6" y="15.2">DESCRIPTION</text>
<text x="392.2" y="15.2">QTY.</text>
<text x="250.9" y="23.9">1</text>
<text x="265.6" y="23.9">95365A503</text>
<text x="313.1" y="21.7">Cast Iron Precision Acme Round</text>
<text x="396" y="23.9">1</text>
<text x="345.3" y="26.2">Nut</text>
<text x="250.9" y="34.2">2</text>
<text x="265.6" y="34.2">99030A978</text>
<text x="318.1" y="32">1018 Carbon Steel Precision</text>
<text x="396" y="34.2">1</text>
<text x="328.4" y="36.5">Acme Lead Screw</text>
<text x="250.9" y="43">3</text>
<text x="265.6" y="43">f_router1</text>
<text x="396" y="43">1</text>
<text x="250.9" y="51.8">4</text>
<text x="265.6" y="51.8">92949A323</text>
<text x="313.8" y="49.6">18-8 Stainless Steel Button Head</text>
<text x="396" y="51.8">4</text>
<text x="331.2" y="54.1">Hex Drive Screw</text>
<text x="250.9" y="60.2">5</text>
<text x="265.6" y="60.2">f_gr1</text>
<text x="396" y="60.2">2</text>
<text x="250.9" y="67.5">6</text>
<text x="265.6" y="67.5">6627T111</text>
<text x="333.1" y="67.5">Stepper Motor</text>
<text x="396" y="67.5">1</text>
<text x="250.9" y="74.8">7</text>
<text x="265.6" y="74.8">4856N11</text>
<text x="333.7" y="74.8">Spindle Motor</text>
<text x="396" y="74.8">1</text>
<text x="250.9" y="82.6">8</text>
<text x="265.6" y="82.6">new router</text>
<text x="396" y="82.6">1</text>
<text x="250.9" y="89.5">9</text>
<text x="265.6" y="89.5">spindle bit</text>
<text x="396" y="89.5">1</text>
<text x="249.6" y="96.8">10</text>
<text x="265.6" y="96.8">60355K124</text>
<text x="336.1" y="96.8">Ball Bearing</text>
<text x="396" y="96.8">1</text>
<text x="184.6" y="116">8</text>
<text x="60.2" y="121.3">7</text>
<text x="60.2" y="137">9</text>
<text x="184.6" y="147.5">6</text>
<text x="60.2" y="152.8">3</text>
<text x="184.6" y="163.3">5</text>
<text x="60.2" y="168.6">4</text>
<text x="60.2" y="184.3">2</text>
</g>
<g font-size="4.2">
<text x="281.1" y="244.4">GROUP 13</text>
<text x="324.8" y="244.4">MIE 243</text>
<text x="344.5" y="244.4">LAB 1XX</text>
<text x="367.8" y="244.4">DRAWING PURPOSE</text>
<text x="290.7" y="266.5">04/12/2024</text>
<text x="294.9" y="276.5">MATERIAL</text>
</g>
<text font-size="4.1" x="21" y="293.7">SOLIDWORKS Educational Product. For Instructional Use Only.</text>
<g font-size="3.2">
<text x="277.9" y="239">AUTHOR:</text>
<text x="324.8" y="237.6">CLASS:</text>
<text x="343.3" y="237.6">LAB SECTION:</text>
<text x="367.8" y="237.6">PREPARED FOR:</text>
<text x="278.5" y="252.8">STUDENT NO.</text>
<text x="325.5" y="252.8">TITLE:</text>
<text x="279.4" y="264.3">DATE:</text>
<text x="277.5" y="274">MATERIAL:</text>
<text x="324.3" y="274">PART NO.</text>
<text x="382.3" y="274.2">REV.</text>
<text x="324.8" y="284.6">SCALE:1:5</text>
<text x="369.7" y="284.6">SHEET 1 OF 1</text>
</g>
<text font-size="2.8" x="245.9" y="284.6">UNLESS OTHERWISE SPECIFIED, UNITS: MM, DEGREE</text>
</svg>
